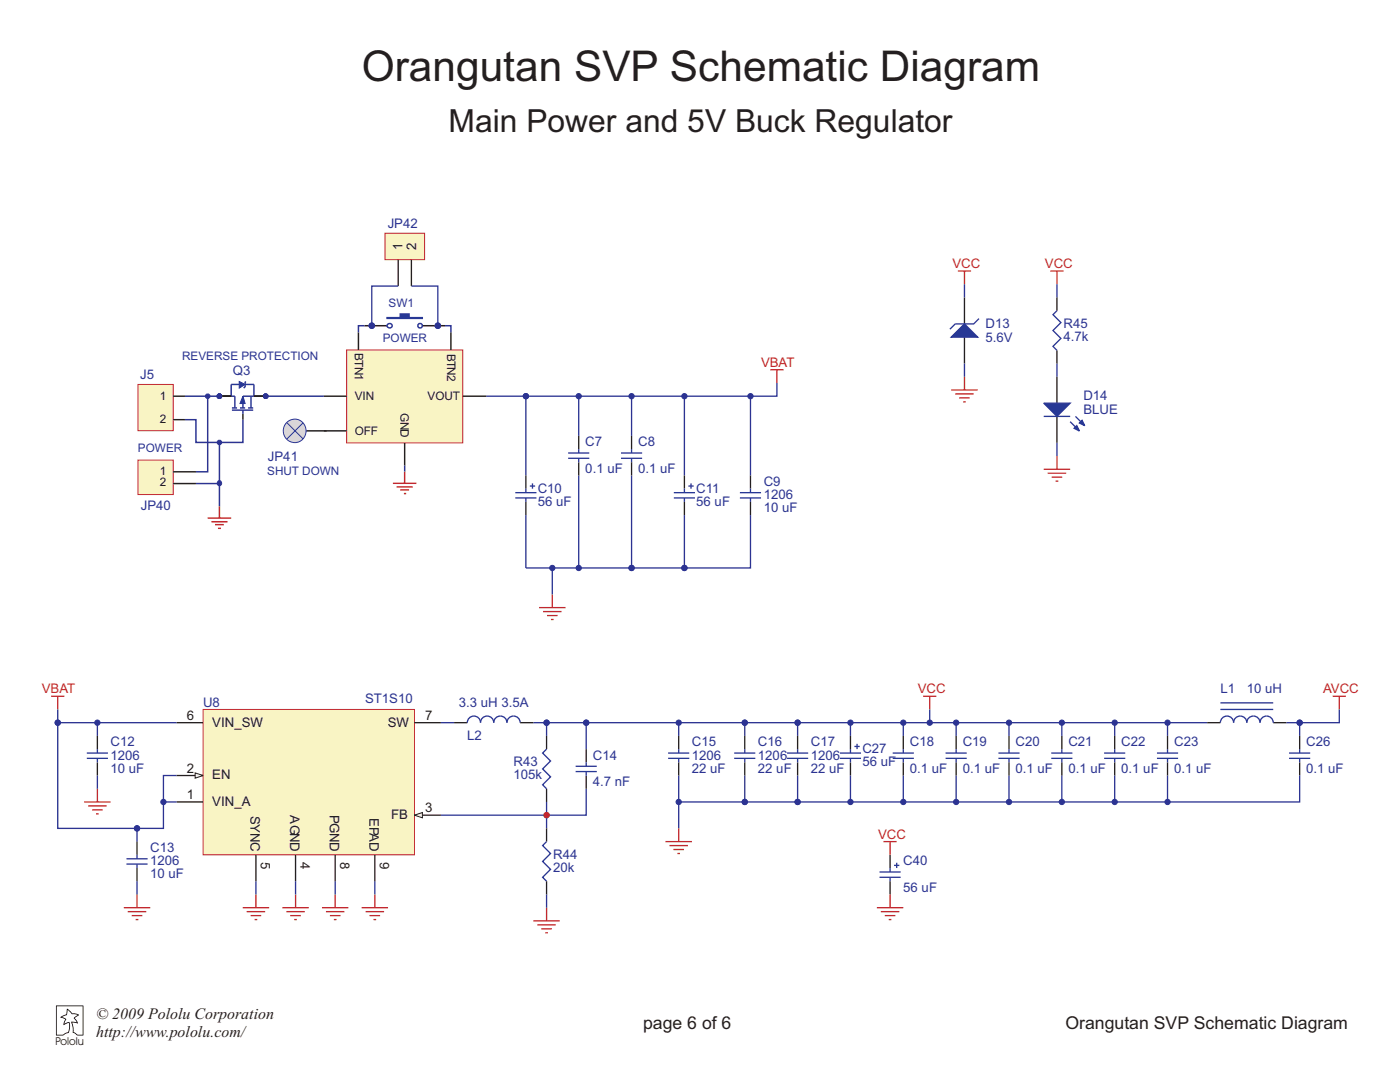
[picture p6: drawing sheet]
<svg xmlns="http://www.w3.org/2000/svg" width="279mm" height="216mm" viewBox="0 0 279 216" stroke-linecap="round" stroke-linejoin="round" font-family="sans-serif">
<path d="M148.6 144.2h10.6v2.6" fill="none" stroke="#2c3392" stroke-width=".26"/>
<circle cx="148.6" cy="144.2" r=".53" fill="#2c3392"/>
<circle cx="148.6" cy="144.2" r=".53" fill="none" stroke="#2c3392" stroke-width=".2"/>
<circle cx="159.2" cy="144.2" r=".53" fill="#2c3392"/>
<circle cx="159.2" cy="144.2" r=".53" fill="none" stroke="#2c3392" stroke-width=".2"/>
<path d="M159.2 154.7v5.3h-10.6" fill="none" stroke="#2c3392" stroke-width=".26"/>
<circle cx="159.2" cy="160" r=".53" fill="#2c3392"/>
<circle cx="159.2" cy="160" r=".53" fill="none" stroke="#2c3392" stroke-width=".2"/>
<circle cx="148.6" cy="160" r=".53" fill="#2c3392"/>
<circle cx="148.6" cy="160" r=".53" fill="none" stroke="#2c3392" stroke-width=".2"/>
<path d="M169.7 144.2v2.6" fill="none" stroke="#2c3392" stroke-width=".26"/>
<circle cx="169.7" cy="144.2" r=".53" fill="#2c3392"/>
<circle cx="169.7" cy="144.2" r=".53" fill="none" stroke="#2c3392" stroke-width=".2"/>
<path d="M180.3 144.2v2.6" fill="none" stroke="#2c3392" stroke-width=".26"/>
<circle cx="180.3" cy="144.2" r=".53" fill="#2c3392"/>
<circle cx="180.3" cy="144.2" r=".53" fill="none" stroke="#2c3392" stroke-width=".2"/>
<path d="M190.8 144.2v2.6" fill="none" stroke="#2c3392" stroke-width=".26"/>
<circle cx="190.8" cy="144.2" r=".53" fill="#2c3392"/>
<circle cx="190.8" cy="144.2" r=".53" fill="none" stroke="#2c3392" stroke-width=".2"/>
<path d="M201.4 144.2v2.6" fill="none" stroke="#2c3392" stroke-width=".26"/>
<circle cx="201.4" cy="144.2" r=".53" fill="#2c3392"/>
<circle cx="201.4" cy="144.2" r=".53" fill="none" stroke="#2c3392" stroke-width=".2"/>
<path d="M211.9 144.2v2.6" fill="none" stroke="#2c3392" stroke-width=".26"/>
<circle cx="211.9" cy="144.2" r=".53" fill="#2c3392"/>
<circle cx="211.9" cy="144.2" r=".53" fill="none" stroke="#2c3392" stroke-width=".2"/>
<path d="M256.7 144.2h2.7v2.6" fill="none" stroke="#2c3392" stroke-width=".26"/>
<circle cx="259.4" cy="144.2" r=".53" fill="#2c3392"/>
<circle cx="259.4" cy="144.2" r=".53" fill="none" stroke="#2c3392" stroke-width=".2"/>
<path d="M169.7 154.7v5.3" fill="none" stroke="#2c3392" stroke-width=".26"/>
<circle cx="169.7" cy="160" r=".53" fill="#2c3392"/>
<circle cx="169.7" cy="160" r=".53" fill="none" stroke="#2c3392" stroke-width=".2"/>
<path d="M180.3 154.7v5.3" fill="none" stroke="#2c3392" stroke-width=".26"/>
<circle cx="180.3" cy="160" r=".53" fill="#2c3392"/>
<circle cx="180.3" cy="160" r=".53" fill="none" stroke="#2c3392" stroke-width=".2"/>
<path d="M190.8 154.7v5.3" fill="none" stroke="#2c3392" stroke-width=".26"/>
<circle cx="190.8" cy="160" r=".53" fill="#2c3392"/>
<circle cx="190.8" cy="160" r=".53" fill="none" stroke="#2c3392" stroke-width=".2"/>
<path d="M201.4 154.7v5.3" fill="none" stroke="#2c3392" stroke-width=".26"/>
<circle cx="201.4" cy="160" r=".53" fill="#2c3392"/>
<circle cx="201.4" cy="160" r=".53" fill="none" stroke="#2c3392" stroke-width=".2"/>
<path d="M211.9 154.7v5.3" fill="none" stroke="#2c3392" stroke-width=".26"/>
<circle cx="211.9" cy="160" r=".53" fill="#2c3392"/>
<circle cx="211.9" cy="160" r=".53" fill="none" stroke="#2c3392" stroke-width=".2"/>
<path d="M184.2 138.9h2.7M185.5 138.9v2.7M266 138.9h2.6M267.3 138.9v2.7" fill="none" stroke="#c2262e" stroke-width=".26"/>
<path d="M185.5 141.6v2.6" fill="none" stroke="#2c3392" stroke-width=".26"/>
<circle cx="185.5" cy="144.2" r=".53" fill="#2c3392"/>
<circle cx="185.5" cy="144.2" r=".53" fill="none" stroke="#2c3392" stroke-width=".2"/>
<path d="M267.3 141.6v2.6h-7.9" fill="none" stroke="#2c3392" stroke-width=".26"/>
<circle cx="259.4" cy="144.2" r=".53" fill="#2c3392"/>
<circle cx="259.4" cy="144.2" r=".53" fill="none" stroke="#2c3392" stroke-width=".2"/>
<path d="M222.5 144.2v2.6" fill="none" stroke="#2c3392" stroke-width=".26"/>
<circle cx="222.5" cy="144.2" r=".53" fill="#2c3392"/>
<circle cx="222.5" cy="144.2" r=".53" fill="none" stroke="#2c3392" stroke-width=".2"/>
<path d="M233 144.2v2.6" fill="none" stroke="#2c3392" stroke-width=".26"/>
<circle cx="233" cy="144.2" r=".53" fill="#2c3392"/>
<circle cx="233" cy="144.2" r=".53" fill="none" stroke="#2c3392" stroke-width=".2"/>
<path d="M222.5 154.7v5.3" fill="none" stroke="#2c3392" stroke-width=".26"/>
<circle cx="222.5" cy="160" r=".53" fill="#2c3392"/>
<circle cx="222.5" cy="160" r=".53" fill="none" stroke="#2c3392" stroke-width=".2"/>
<path d="M233 154.7v5.3" fill="none" stroke="#2c3392" stroke-width=".26"/>
<circle cx="233" cy="160" r=".53" fill="#2c3392"/>
<circle cx="233" cy="160" r=".53" fill="none" stroke="#2c3392" stroke-width=".2"/>
<g fill="none" stroke="#c2262e" stroke-width=".26">
<path d="M19.4 157.4v2.6M16.8 160h5.3M17.6 160.8h3.7M18.4 161.6h2.1M19.2 162.4h.5M27.3 178.5v2.6M51.1 178.5v2.6M59 178.5v2.6M66.9 178.5v2.6M74.8 178.5v2.6M132.8 167.9h5.3M133.6 168.7h3.7"/>
<path d="M134.4 169.5h2.1M135.2 170.3h.5M135.4 165.3v2.6M24.7 181.1h5.3M25.5 181.9h3.7M26.3 182.7h2.1M27.1 183.5h.5M48.4 181.1h5.3M49.2 181.9h3.7M50 182.7h2.1M50.8 183.5h.5M56.3 181.1h5.3"/>
<path d="M57.1 181.9h3.7M57.9 182.7h2.1M58.7 183.5h.5M64.3 181.1h5.2M65 181.9h3.7M65.8 182.7h2.1M66.6 183.5h.6M72.2 181.1h5.2M73 181.9h3.7M73.7 182.7h2.2M74.5 183.5h.6M106.4 183.8h5.3"/>
<path d="M107.2 184.5h3.7M108 185.3h2.1M108.8 186.1h.5M109.1 181.1v2.7"/>
</g>
<path d="M32.6 160h2.7" fill="none" stroke="#2c3392" stroke-width=".26"/>
<circle cx="32.6" cy="160" r=".53" fill="#2c3392"/>
<circle cx="32.6" cy="160" r=".53" fill="none" stroke="#2c3392" stroke-width=".2"/>
<path d="M35.3 154.7h-2.7v10.6h-5.3v2.6" fill="none" stroke="#2c3392" stroke-width=".26"/>
<circle cx="27.3" cy="165.3" r=".53" fill="#2c3392"/>
<circle cx="27.3" cy="165.3" r=".53" fill="none" stroke="#2c3392" stroke-width=".2"/>
<path d="M35.3 144.2h-23.8v21.1h15.8" fill="none" stroke="#2c3392" stroke-width=".26"/>
<circle cx="27.3" cy="165.3" r=".53" fill="#2c3392"/>
<circle cx="27.3" cy="165.3" r=".53" fill="none" stroke="#2c3392" stroke-width=".2"/>
<circle cx="11.5" cy="144.2" r=".53" fill="#2c3392"/>
<circle cx="11.5" cy="144.2" r=".53" fill="none" stroke="#2c3392" stroke-width=".2"/>
<path d="M19.4 144.2v2.6" fill="none" stroke="#2c3392" stroke-width=".26"/>
<circle cx="19.4" cy="144.2" r=".53" fill="#2c3392"/>
<circle cx="19.4" cy="144.2" r=".53" fill="none" stroke="#2c3392" stroke-width=".2"/>
<path d="M19.4 154.7v2.7M88 144.2h2.6M106.4 144.2h2.7v2.6M27.3 175.8v2.7M51.1 175.8v2.7M59 175.8v2.7M66.9 175.8v2.7M74.8 175.8v2.7" fill="none" stroke="#2c3392" stroke-width=".26"/>
<circle cx="109.1" cy="144.2" r=".53" fill="#2c3392"/>
<circle cx="109.1" cy="144.2" r=".53" fill="none" stroke="#2c3392" stroke-width=".2"/>
<path d="M109.1 144.2h7.9v5.3M109.1 160v5.3" fill="none" stroke="#2c3392" stroke-width=".26"/>
<circle cx="109.1" cy="144.2" r=".53" fill="#2c3392"/>
<circle cx="109.1" cy="144.2" r=".53" fill="none" stroke="#2c3392" stroke-width=".2"/>
<circle cx="117" cy="144.2" r=".53" fill="#2c3392"/>
<circle cx="117" cy="144.2" r=".53" fill="none" stroke="#2c3392" stroke-width=".2"/>
<path d="M117 144.2h31.6v2.6" fill="none" stroke="#2c3392" stroke-width=".26"/>
<circle cx="117" cy="144.2" r=".53" fill="#2c3392"/>
<circle cx="117" cy="144.2" r=".53" fill="none" stroke="#2c3392" stroke-width=".2"/>
<circle cx="148.6" cy="144.2" r=".53" fill="#2c3392"/>
<circle cx="148.6" cy="144.2" r=".53" fill="none" stroke="#2c3392" stroke-width=".2"/>
<path d="M135.4 154.7v10.6M148.6 154.7v5.3h-13.2" fill="none" stroke="#2c3392" stroke-width=".26"/>
<circle cx="135.4" cy="160" r=".53" fill="#2c3392"/>
<circle cx="135.4" cy="160" r=".53" fill="none" stroke="#2c3392" stroke-width=".2"/>
<circle cx="148.6" cy="160" r=".53" fill="#2c3392"/>
<circle cx="148.6" cy="160" r=".53" fill="none" stroke="#2c3392" stroke-width=".2"/>
<path d="M117 157.4v5.3h-29" fill="none" stroke="#2c3392" stroke-width=".26"/>
<circle cx="109.1" cy="162.7" r=".53" fill="#2c3392"/>
<circle cx="109.1" cy="162.7" r=".53" fill="none" stroke="#2c3392" stroke-width=".2"/>
<circle cx="109.1" cy="162.7" r=".53" fill="#c2262e"/>
<circle cx="109.1" cy="162.7" r=".53" fill="none" stroke="#c2262e" stroke-width=".2"/>
<path d="M11.5 141.6v2.6M109.1 178.5v2.6" fill="none" stroke="#2c3392" stroke-width=".26"/>
<path d="M10.2 138.9h2.6M11.5 138.9v2.7" fill="none" stroke="#c2262e" stroke-width=".26"/>
<circle cx="11.5" cy="144.2" r=".53" fill="#2c3392"/>
<circle cx="11.5" cy="144.2" r=".53" fill="none" stroke="#2c3392" stroke-width=".2"/>
<path d="M135.4 144.2v2.6" fill="none" stroke="#2c3392" stroke-width=".26"/>
<circle cx="135.4" cy="144.2" r=".53" fill="#2c3392"/>
<circle cx="135.4" cy="144.2" r=".53" fill="none" stroke="#2c3392" stroke-width=".2"/>
<path d="M259.4 154.7v5.3h-100.2" fill="none" stroke="#2c3392" stroke-width=".26"/>
<circle cx="159.2" cy="160" r=".53" fill="#2c3392"/>
<circle cx="159.2" cy="160" r=".53" fill="none" stroke="#2c3392" stroke-width=".2"/>
<path d="M159.2 144.2h81.7" fill="none" stroke="#2c3392" stroke-width=".26"/>
<circle cx="159.2" cy="144.2" r=".53" fill="#2c3392"/>
<circle cx="159.2" cy="144.2" r=".53" fill="none" stroke="#2c3392" stroke-width=".2"/>
<path d="M40.5 141.6h42.2v29h-42.2z" fill-rule="evenodd" fill="#f9f4c4"/>
<path d="M40.5 141.6h42.2v29h-42.2z" fill="none" stroke="#c2262e" stroke-width=".2"/>
<path d="M35.3 144.2h5.2M35.3 154.7h5.2M59 170.6v5.2" fill="none" stroke="#231f20" stroke-width=".26"/>
<path d="M38.9 154.2l1.6 .5-1.6 .6z" fill="#f9f7e9"/>
<path d="M38.9 154.2l1.6 .5-1.6 .6z" fill="none" stroke="#231f20" stroke-width=".2"/>
<path d="M82.7 162.7h5.3" fill="none" stroke="#231f20" stroke-width=".26"/>
<path d="M82.7 162.7l1.6-.6v1.1z" fill="#f9f7e9"/>
<path d="M82.7 162.7l1.6-.6v1.1z" fill="none" stroke="#231f20" stroke-width=".2"/>
<g fill="none" stroke="#231f20" stroke-width=".26">
<path d="M19.4 146.8v2.7M19.4 152.1v2.6M82.7 144.2h5.3M90.6 144.2h2.7M103.8 144.2h2.6M109.1 146.8v2.7M109.1 157.4v2.6M117 149.5v2.6M117 154.7v2.7M135.4 146.8v2.7M135.4 152.1v2.6M148.6 146.8v2.7"/>
<path d="M148.6 152.1v2.6M159.2 146.8v2.7M159.2 152.1v2.6M169.7 146.8v2.7M169.7 152.1v2.6M180.3 146.8v2.7M180.3 152.1v2.6M190.8 146.8v2.7M190.8 152.1v2.6M201.4 146.8v2.7M201.4 152.1v2.6M211.9 146.8v2.7"/>
<path d="M211.9 152.1v2.6M222.5 146.8v2.7M222.5 152.1v2.6M233 146.8v2.7M233 152.1v2.6M240.9 144.2h2.7M254.1 144.2h2.6M259.4 146.8v2.7M259.4 152.1v2.6M27.3 167.9v2.7M27.3 173.2v2.6M35.3 160h5.2"/>
<path d="M51.1 170.6v5.2M66.9 170.6v5.2M74.8 170.6v5.2M109.1 165.3v2.6M109.1 175.8v2.7M177.6 170.6v2.6M177.6 175.8v2.7"/>
</g>
<g fill="none" stroke="#273895" stroke-width=".26">
<path d="M17.3 150.3h4.2M17.3 151.3h4.2M19.4 149.5v.8M19.4 151.3v.8M93.3 144.2a1.32 1.32 0 0 1 1.3-1.3 1.32 1.32 0 0 1 1.3 1.3 1.32 1.32 0 0 1 1.3-1.3 1.32 1.32 0 0 1 1.3 1.3 1.32 1.32 0 0 1 1.4-1.3 1.32 1.32 0 0 1 1.3 1.3 1.32 1.32 0 0 1 1.3-1.3 1.32 1.32 0 0 1 1.3 1.3M109.1 149.5l-.8 .8 1.6 1.5-1.6 1.6 1.6 1.6-1.6 1.6 .8 .8M114.9 152.9h4.2M114.9 154h4.2M117 152.1v.8M117 154v.7M133.3 150.3h4.3M133.3 151.3h4.3"/>
<path d="M135.4 149.5v.8M135.4 151.3v.8M146.5 150.3h4.2M146.5 151.3h4.2M148.6 149.5v.8M148.6 151.3v.8M157.1 150.3h4.2M157.1 151.3h4.2M159.2 149.5v.8M159.2 151.3v.8M167.6 150.3h4.2M167.6 151.3h4.2"/>
<path d="M169.7 149.5v.8M169.7 151.3v.8M170.5 148.9h1.1M171 148.4v1.1M178.2 150.3h4.2M178.2 151.3h4.2M180.3 149.5v.8M180.3 151.3v.8M188.7 150.3h4.2M188.7 151.3h4.2M190.8 149.5v.8M190.8 151.3v.8"/>
<path d="M199.3 150.3h4.2M199.3 151.3h4.2M201.4 149.5v.8M201.4 151.3v.8M209.8 150.3h4.2M209.8 151.3h4.2M211.9 149.5v.8M211.9 151.3v.8M220.4 150.3h4.2M220.4 151.3h4.2M222.5 149.5v.8M222.5 151.3v.8"/>
<path d="M230.9 150.3h4.2M230.9 151.3h4.2M233 149.5v.8M233 151.3v.8M243.6 144.2a1.32 1.32 0 0 1 1.3-1.3 1.32 1.32 0 0 1 1.3 1.3 1.32 1.32 0 0 1 1.3-1.3 1.32 1.32 0 0 1 1.3 1.3 1.32 1.32 0 0 1 1.3-1.3 1.32 1.32 0 0 1 1.4 1.3 1.32 1.32 0 0 1 1.3-1.3 1.32 1.32 0 0 1 1.3 1.3M243.6 141.6h10.5M243.6 140.2h10.5M257.3 150.3h4.2M257.3 151.3h4.2M259.4 149.5v.8M259.4 151.3v.8M25.2 171.4h4.3"/>
<path d="M25.2 172.4h4.3M27.3 170.6v.8M27.3 172.4v.8M109.1 167.9l-.8 .8 1.6 1.6-1.6 1.6 1.6 1.6-1.6 1.6 .8 .7M175.5 174h4.2M175.5 175.1h4.2M177.6 173.2v.8M177.6 175.1v.7M178.4 172.7h1.1M179 172.2v1"/>
</g>
<path d="M176.3 167.9h2.7M177.6 167.9v2.7M177.6 178.5v2.6M175 181.1h5.3M175.8 181.9h3.7M176.6 182.7h2.1M177.4 183.5h.5" fill="none" stroke="#c2262e" stroke-width=".26"/>
<path d="M97 79.1h7.9v15.8" fill="none" stroke="#2c3392" stroke-width=".26"/>
<circle cx="104.9" cy="79.1" r=".53" fill="#2c3392"/>
<circle cx="104.9" cy="79.1" r=".53" fill="none" stroke="#2c3392" stroke-width=".2"/>
<path d="M153.7 73.8h2.7M155 73.8v2.6M110.2 118.6v2.6M107.6 121.2h5.3M108.4 122h3.7M109.2 122.8h2.1M110 123.6h.5" fill="none" stroke="#c2262e" stroke-width=".26"/>
<path d="M115.5 79.1v7.9M104.9 102.8v10.5" fill="none" stroke="#2c3392" stroke-width=".26"/>
<circle cx="115.5" cy="79.1" r=".53" fill="#2c3392"/>
<circle cx="115.5" cy="79.1" r=".53" fill="none" stroke="#2c3392" stroke-width=".2"/>
<path d="M126 79.1v7.9" fill="none" stroke="#2c3392" stroke-width=".26"/>
<circle cx="126" cy="79.1" r=".53" fill="#2c3392"/>
<circle cx="126" cy="79.1" r=".53" fill="none" stroke="#2c3392" stroke-width=".2"/>
<path d="M126 94.9v18.4h-21.1" fill="none" stroke="#2c3392" stroke-width=".26"/>
<circle cx="126" cy="113.3" r=".53" fill="#2c3392"/>
<circle cx="126" cy="113.3" r=".53" fill="none" stroke="#2c3392" stroke-width=".2"/>
<path d="M115.5 94.9v18.4" fill="none" stroke="#2c3392" stroke-width=".26"/>
<circle cx="115.5" cy="113.3" r=".53" fill="#2c3392"/>
<circle cx="115.5" cy="113.3" r=".53" fill="none" stroke="#2c3392" stroke-width=".2"/>
<path d="M110.2 113.3v5.3" fill="none" stroke="#2c3392" stroke-width=".26"/>
<circle cx="110.2" cy="113.3" r=".53" fill="#2c3392"/>
<circle cx="110.2" cy="113.3" r=".53" fill="none" stroke="#2c3392" stroke-width=".2"/>
<path d="M136.6 79.1v15.8" fill="none" stroke="#2c3392" stroke-width=".26"/>
<circle cx="136.6" cy="79.1" r=".53" fill="#2c3392"/>
<circle cx="136.6" cy="79.1" r=".53" fill="none" stroke="#2c3392" stroke-width=".2"/>
<path d="M136.6 102.8v10.5h-10.6" fill="none" stroke="#2c3392" stroke-width=".26"/>
<circle cx="136.6" cy="113.3" r=".53" fill="#2c3392"/>
<circle cx="136.6" cy="113.3" r=".53" fill="none" stroke="#2c3392" stroke-width=".2"/>
<circle cx="126" cy="113.3" r=".53" fill="#2c3392"/>
<circle cx="126" cy="113.3" r=".53" fill="none" stroke="#2c3392" stroke-width=".2"/>
<path d="M155 76.4v2.7h-50.1" fill="none" stroke="#2c3392" stroke-width=".26"/>
<circle cx="104.9" cy="79.1" r=".53" fill="#2c3392"/>
<circle cx="104.9" cy="79.1" r=".53" fill="none" stroke="#2c3392" stroke-width=".2"/>
<path d="M149.8 79.1v15.8" fill="none" stroke="#2c3392" stroke-width=".26"/>
<circle cx="149.8" cy="79.1" r=".53" fill="#2c3392"/>
<circle cx="149.8" cy="79.1" r=".53" fill="none" stroke="#2c3392" stroke-width=".2"/>
<path d="M149.8 102.8v10.5h-13.2" fill="none" stroke="#2c3392" stroke-width=".26"/>
<circle cx="136.6" cy="113.3" r=".53" fill="#2c3392"/>
<circle cx="136.6" cy="113.3" r=".53" fill="none" stroke="#2c3392" stroke-width=".2"/>
<path d="M104.9 94.9v2.6M115.5 87v2.6M115.5 92.2v2.7M126 87v2.6M126 92.2v2.7M136.6 94.9v2.6M149.8 94.9v2.6M104.9 100.1v2.7M136.6 100.1v2.7M149.8 100.1v2.7" fill="none" stroke="#231f20" stroke-width=".26"/>
<g fill="none" stroke="#273895" stroke-width=".26">
<path d="M102.8 98.3h4.3M102.8 99.4h4.3M104.9 97.5v.8M104.9 99.4v.7M105.7 97h1.1M106.3 96.5v1M113.4 90.4h4.2M113.4 91.4h4.2M115.5 89.6v.8M115.5 91.4v.8M123.9 90.4h4.3M123.9 91.4h4.3"/>
<path d="M126 89.6v.8M126 91.4v.8M134.5 98.3h4.2M134.5 99.4h4.2M136.6 97.5v.8M136.6 99.4v.7M137.4 97h1M137.9 96.5v1M147.7 98.3h4.2M147.7 99.4h4.2M149.8 97.5v.8M149.8 99.4v.7"/>
</g>
<path d="M46.9 79.1v2.3M47.7 76.7h-1.6v2.4M48.9 76.7h1.8M50.1 79.1v2.3M50.7 79.1h-2.2v2.3M46.3 81.8h4.2M46.3 81.4h1M47.9 81.4h1M48.5 81.8v.8M49.5 81.4h1" fill="none" stroke="#273895" stroke-width=".29"/>
<path d="M43.8 79.1h2.3M50.7 79.1h2.3M48.5 82.6v1.1" fill="none" stroke="#231f20" stroke-width=".29"/>
<path d="M48.5 79.1l.4 1.4h-1z" fill="#273895"/>
<path d="M48.5 79.1l.4 1.4h-1z" fill="none" stroke="#273895" stroke-width=".2"/>
<path d="M46.1 79.1h.8M50.7 76.7v2.4" fill="none" stroke="#273895" stroke-width=".29"/>
<path d="M47.7 76.1l1.2 .6-1.2 .7z" fill="#273895"/>
<path d="M47.7 76.1l1.2 .6-1.2 .7z" fill="none" stroke="#273895" stroke-width=".2"/>
<path d="M49.1 76.1l-.2 .2v.9l-.3 .2" fill="none" stroke="#273895" stroke-width=".29"/>
<path d="M43.8 79.1h2.3M50.7 79.1h2.3" fill="none" stroke="#231f20" stroke-width=".29"/>
<circle cx="43.8" cy="79.1" r=".45" fill="#2c3392"/>
<circle cx="43.8" cy="79.1" r=".45" fill="none" stroke="#2c3392" stroke-width=".2"/>
<circle cx="53" cy="79.1" r=".45" fill="#2c3392"/>
<circle cx="53" cy="79.1" r=".45" fill="none" stroke="#2c3392" stroke-width=".2"/>
<circle cx="43.8" cy="79.1" r=".45" fill="#2c3392"/>
<circle cx="43.8" cy="79.1" r=".45" fill="none" stroke="#2c3392" stroke-width=".2"/>
<circle cx="53" cy="79.1" r=".45" fill="#2c3392"/>
<circle cx="53" cy="79.1" r=".45" fill="none" stroke="#2c3392" stroke-width=".2"/>
<circle cx="53" cy="79.1" r=".45" fill="#2c3392"/>
<circle cx="53" cy="79.1" r=".45" fill="none" stroke="#2c3392" stroke-width=".2"/>
<circle cx="43.8" cy="79.1" r=".45" fill="#2c3392"/>
<circle cx="43.8" cy="79.1" r=".45" fill="none" stroke="#2c3392" stroke-width=".2"/>
<circle cx="43.8" cy="79.1" r=".45" fill="#2c3392"/>
<circle cx="43.8" cy="79.1" r=".45" fill="none" stroke="#2c3392" stroke-width=".2"/>
<path d="M27.5 76.7h7.1v9.2h-7.1z" fill-rule="evenodd" fill="#f9f4c4"/>
<path d="M27.5 76.7h7.1v9.2h-7.1z" fill="none" stroke="#c2262e" stroke-width=".2"/>
<path d="M34.6 79.1h2.3M34.6 83.7h2.3" fill="none" stroke="#231f20" stroke-width=".29"/>
<path d="M36.9 79.1h6.9" fill="none" stroke="#2c3392" stroke-width=".29"/>
<circle cx="43.8" cy="79.1" r=".45" fill="#2c3392"/>
<circle cx="43.8" cy="79.1" r=".45" fill="none" stroke="#2c3392" stroke-width=".2"/>
<path d="M53 79.1h11.6" fill="none" stroke="#2c3392" stroke-width=".25"/>
<circle cx="53" cy="79.1" r=".45" fill="#2c3392"/>
<circle cx="53" cy="79.1" r=".45" fill="none" stroke="#2c3392" stroke-width=".2"/>
<path d="M41.4 103.4h4.7M42.2 104.1h3.2M42.9 104.7h1.8M43.5 105.4h.6M43.8 101v2.4" fill="none" stroke="#c2262e" stroke-width=".29"/>
<path d="M36.9 83.7h2.2v4.6h9.4v-4.6" fill="none" stroke="#2c3392" stroke-width=".29"/>
<path d="M27.5 91.8h7.1v6.9h-7.1z" fill-rule="evenodd" fill="#f9f4c4"/>
<path d="M27.5 91.8h7.1v6.9h-7.1z" fill="none" stroke="#c2262e" stroke-width=".2"/>
<path d="M34.6 94.1h4.5M34.6 96.5h4.5" fill="none" stroke="#231f20" stroke-width=".29"/>
<path d="M43.8 88.3v12.7" fill="none" stroke="#2c3392" stroke-width=".29"/>
<circle cx="43.8" cy="88.3" r=".45" fill="#2c3392"/>
<circle cx="43.8" cy="88.3" r=".45" fill="none" stroke="#2c3392" stroke-width=".2"/>
<path d="M39.1 96.5h4.7" fill="none" stroke="#2c3392" stroke-width=".29"/>
<circle cx="43.8" cy="96.4" r=".48" fill="#2c3392"/>
<circle cx="43.8" cy="96.4" r=".48" fill="none" stroke="#2c3392" stroke-width=".2"/>
<path d="M41.4 79.1v15h-2.3" fill="none" stroke="#2c3392" stroke-width=".29"/>
<circle cx="41.4" cy="79.1" r=".45" fill="#2c3392"/>
<circle cx="41.4" cy="79.1" r=".45" fill="none" stroke="#2c3392" stroke-width=".2"/>
<path d="M72.7 65h4.5M84.3 65h4.5" fill="none" stroke="#231f20" stroke-width=".29"/>
<path d="M77.2 63.4h2.7v-.8h1.7v.8h2.7v.1h-7.1z" fill-rule="evenodd" fill="#273895"/>
<g fill="none" stroke="#273895" stroke-width=".29">
<path d="M77.2 63.4h2.7v-.8h1.7v.8h2.7v.1h-7.1z"/>
<circle cx="77.8" cy="65" r=".47"/>
<circle cx="83.8" cy="65" r=".45"/>
</g>
<path d="M61.1 86h4.1" fill="none" stroke="#231f20" stroke-width=".22"/>
<circle cx="58.8" cy="86" r="2.3" fill="#d8d8d8"/>
<g fill="none" stroke="#273895" stroke-width=".2">
<path d="M57.3 84.4l3.2 3.2M60.5 84.4l-3.2 3.2"/>
<circle cx="58.8" cy="86" r="2.3"/>
</g>
<path d="M69.2 69.8h23.2v18.6h-23.2z" fill-rule="evenodd" fill="#f9f4c4"/>
<path d="M69.2 69.8h23.2v18.6h-23.2z" fill="none" stroke="#c2262e" stroke-width=".2"/>
<path d="M64.6 79.1h4.6M92.4 79.1h4.6M64.6 86h4.6M80.8 88.4v4.5" fill="none" stroke="#231f20" stroke-width=".29"/>
<path d="M71.5 66.3v3.5M90 66.3v3.5" fill="none" stroke="#231f20" stroke-width=".25"/>
<path d="M72.7 65h-1.2v1.3M88.8 65h1.2v1.3M80.8 92.9v1.2" fill="none" stroke="#2c3392" stroke-width=".29"/>
<path d="M78.4 96.4h4.7M79.1 97.2h3.3M79.9 97.8h1.7M80.6 98.5h.5M80.8 94.1v2.3" fill="none" stroke="#c2262e" stroke-width=".29"/>
<circle cx="87.4" cy="65" r=".53" fill="#2c3392"/>
<circle cx="87.4" cy="65" r=".53" fill="none" stroke="#2c3392" stroke-width=".26"/>
<circle cx="74.2" cy="65" r=".53" fill="#2c3392"/>
<circle cx="74.2" cy="65" r=".53" fill="none" stroke="#2c3392" stroke-width=".26"/>
<path d="M76.8 46.5h7.9v5.3h-7.9z" fill-rule="evenodd" fill="#f9f4c4"/>
<path d="M76.8 46.5h7.9v5.3h-7.9z" fill="none" stroke="#c2262e" stroke-width=".2"/>
<path d="M79.5 51.8v5.3M82.1 51.8v5.3" fill="none" stroke="#231f20" stroke-width=".26"/>
<path d="M79.5 57.1h-5.3v7.9" fill="none" stroke="#2c3392" stroke-width=".26"/>
<circle cx="74.2" cy="65" r=".53" fill="#2c3392"/>
<circle cx="74.2" cy="65" r=".53" fill="none" stroke="#2c3392" stroke-width=".2"/>
<path d="M82.1 57.1h5.3v7.9" fill="none" stroke="#2c3392" stroke-width=".26"/>
<circle cx="87.4" cy="65" r=".53" fill="#2c3392"/>
<circle cx="87.4" cy="65" r=".53" fill="none" stroke="#2c3392" stroke-width=".2"/>
<path d="M209.6 54.1h2.7M210.9 54.1v2.6M208.3 93.6h5.3M209.1 94.4h3.7M209.9 95.2h2.1M210.7 96h.5M210.9 91v2.6" fill="none" stroke="#c2262e" stroke-width=".26"/>
<path d="M210.9 56.7v2.7M210.9 72.5v2.7M210.9 88.4v2.6" fill="none" stroke="#2c3392" stroke-width=".26"/>
<path d="M210.9 75.2v5.3M210.9 83.1v5.3" fill="none" stroke="#231f20" stroke-width=".26"/>
<path d="M208.3 80.5h5.3l-2.7 2.6z" fill="#273895"/>
<path d="M208.3 80.5h5.3l-2.7 2.6zM213.6 84.1l1.8 1.9" fill="none" stroke="#273895" stroke-width=".26"/>
<path d="M214.4 85.5l.5-.6 .5 1.1z" fill="#273895"/>
<path d="M214.9 84.9l.5 1.1-1-.5z" fill="none" stroke="#273895" stroke-width=".26"/>
<path d="M215.4 84.4l.5-.5 .6 1z" fill="#273895"/>
<path d="M210.9 62l-.8 .8 1.6 1.6-1.6 1.5 1.6 1.6-1.6 1.6 .8 .8M208.3 83.1h5.3M214.6 83.1l1.9 1.8M215.4 84.4l.5-.5 .6 1z" fill="none" stroke="#273895" stroke-width=".26"/>
<path d="M192.5 59.4v5.2M210.9 59.4v2.6M192.5 67.3v5.2M210.9 69.9v2.6" fill="none" stroke="#231f20" stroke-width=".26"/>
<path d="M191.2 54.1h2.6M192.5 54.1v2.6M189.8 77.8h5.3M190.6 78.6h3.7M191.4 79.4h2.1M192.5 75.2v2.6M192.2 80.2h.5" fill="none" stroke="#c2262e" stroke-width=".26"/>
<path d="M192.5 56.7v2.7M192.5 72.5v2.7" fill="none" stroke="#2c3392" stroke-width=".26"/>
<path d="M192.5 64.6l2.6 2.7h-5.3z" fill="#273895"/>
<path d="M192.5 64.6l2.6 2.7h-5.3zM195.4 63.6l-1.1 1h-3.7l-1 1.1" fill="none" stroke="#273895" stroke-width=".26"/>
<path d="M11.3 200.8v5.7h1.2l.4-.3a1.06 1.06 0 0 0 .9-1.4l-.1-.7-1 .4v-.5l.3-.6-.9-.4 .6-.4a.76 .76 0 0 0 .6-1l.1-.3 .2 .1a1.77 1.77 0 0 0 1.7 .9l.5 .2-.9 .7 .5 .6 .1 .4-1.1-.2 .3 1v1l.9 .5h.9v-5.7zM11.2 200.7h5.4v5.9h-1.2l-.9-.5v-1l-.3-1.1 .1-.1 1 .1-.6-.8 .8-.7-.5-.1a.88 .88 0 0 1-1.1-.6l-.4-.3v.2a.78 .78 0 0 1-.6 1l-.6 .3 .9 .4-.4 .9 1-.4a2.42 2.42 0 0 1-.1 2.2l-1.2 .5-1.3-.1z" fill="#000"/>
<text font-size="8.5" fill="#231f20" x="72.2" y="16.2">Orangutan SVP Schematic Diagram</text>
<text font-size="6.3" fill="#231f20" x="89.5" y="26.4">Main Power and 5V Buck Regulator</text>
<g font-size="3.5" fill="#231f20">
<text x="128.3" y="205.4">page 6 of 6</text>
<text x="212.6" y="205.4">Orangutan SVP Schematic Diagram</text>
</g>
<g font-size="3.2" fill="#231f20">
<text x="19.2" y="203.3">© 2009 Pololu Corporation</text>
<text x="19.2" y="206.8">http://www.pololu.com/</text>
</g>
<g font-size="2.6" fill="#2c3392">
<text x="77.4" y="45.5">JP42</text>
<text x="196.7" y="65.4">D13</text>
<text x="212.3" y="65.4">R45</text>
<text x="196.7" y="68.3">5.6V</text>
<text x="212.3" y="68">4.7k</text>
<text x="28" y="75.5">J5</text>
<text x="46.5" y="74.8">Q3</text>
<text x="216.2" y="79.9">D14</text>
<text x="216.2" y="82.5">BLUE</text>
<text x="116.8" y="89">C7</text>
<text x="127.4" y="89">C8</text>
<text x="53.5" y="92">JP41</text>
<text x="116.8" y="94.3">0.1 uF</text>
<text x="127.4" y="94.3">0.1 uF</text>
<text x="28.1" y="101.8">JP40</text>
<text x="107.3" y="98.3">C10</text>
<text x="107.3" y="100.9">56 uF</text>
<text x="139" y="98.3">C11</text>
<text x="139" y="100.9">56 uF</text>
<text x="152.4" y="97">C9</text>
<text x="152.4" y="99.6">1206</text>
<text x="152.4" y="102.2">10 uF</text>
<text x="40.5" y="141">U8</text>
<text x="72.9" y="140.4">ST1S10</text>
<text x="91.6" y="141">3.3 uH 3.5A</text>
<text x="243.6" y="138.4">L1</text>
<text x="248.8" y="138.4">10 uH</text>
<text x="22.1" y="148.9">C12</text>
<text x="93.3" y="147.6">L2</text>
<text x="138.1" y="148.9">C15</text>
<text x="151.3" y="148.9">C16</text>
<text x="161.8" y="148.9">C17</text>
<text x="181.6" y="148.9">C18</text>
<text x="192.1" y="148.9">C19</text>
<text x="202.7" y="148.9">C20</text>
<text x="213.2" y="148.9">C21</text>
<text x="223.8" y="148.9">C22</text>
<text x="234.3" y="148.9">C23</text>
<text x="260.7" y="148.9">C26</text>
<text x="22.1" y="154.2">10 uF</text>
<text x="22.1" y="151.6">1206</text>
<text x="102.5" y="155.5">105k</text>
<text x="102.5" y="152.9">R43</text>
<text x="118.3" y="151.6">C14</text>
<text x="138.1" y="154.2">22 uF</text>
<text x="138.1" y="151.6">1206</text>
<text x="151.3" y="154.2">22 uF</text>
<text x="151.3" y="151.6">1206</text>
<text x="161.8" y="154.2">22 uF</text>
<text x="161.8" y="151.6">1206</text>
<text x="172.1" y="150.2">C27</text>
<text x="172.1" y="152.9">56 uF</text>
<text x="181.6" y="154.2">0.1 uF</text>
<text x="192.1" y="154.2">0.1 uF</text>
<text x="202.7" y="154.2">0.1 uF</text>
<text x="213.2" y="154.2">0.1 uF</text>
<text x="223.8" y="154.2">0.1 uF</text>
<text x="234.3" y="154.2">0.1 uF</text>
<text x="260.7" y="154.2">0.1 uF</text>
<text x="118.3" y="156.8">4.7 nF</text>
<text x="30" y="170">C13</text>
<text x="30" y="172.7">1206</text>
<text x="110.4" y="174">20k</text>
<text x="110.4" y="171.3">R44</text>
<text x="180.3" y="172.7">C40</text>
<text x="30" y="175.3">10 uF</text>
<text x="180.3" y="177.9">56 uF</text>
</g>
<g font-size="2.6" fill="#231f20">
<text x="80.3" y="49.9" transform="rotate(-90 80.3 49.9)">1</text>
<text x="83.1" y="49.9" transform="rotate(-90 83.1 49.9)">2</text>
<text x="37.3" y="143.6">6</text>
<text x="84.8" y="143.6">7</text>
<text x="42.4" y="145">VIN_SW</text>
<text x="77.4" y="145">SW</text>
<text x="37.3" y="154.2">2</text>
<text x="42.4" y="155.5">EN</text>
<text x="37.3" y="159.5">1</text>
<text x="42.4" y="160.8">VIN_A</text>
<text x="50" y="162.9" transform="rotate(90 50 162.9)">SYNC</text>
<text x="57.9" y="162.6" transform="rotate(90 57.9 162.6)">AGND</text>
<text x="65.8" y="162.7" transform="rotate(90 65.8 162.7)">PGND</text>
<text x="73.7" y="163.2" transform="rotate(90 73.7 163.2)">EPAD</text>
<text x="78.1" y="163.4">FB</text>
<text x="84.8" y="162.1">3</text>
<text x="52.1" y="172" transform="rotate(90 52.1 172)">5</text>
<text x="60" y="172" transform="rotate(90 60 172)">4</text>
<text x="67.9" y="172" transform="rotate(90 67.9 172)">8</text>
<text x="75.8" y="172" transform="rotate(90 75.8 172)">9</text>
</g>
<g font-size="2.6" fill="#c2262e">
<text x="190.1" y="53.5">VCC</text>
<text x="208.5" y="53.5">VCC</text>
<text x="151.9" y="73.2">VBAT</text>
<text x="8.3" y="138.4">VBAT</text>
<text x="183.1" y="138.4">VCC</text>
<text x="264" y="138.4">AVCC</text>
<text x="175.2" y="167.4">VCC</text>
</g>
<g font-size="2.3" fill="#2c3392">
<text x="77.5" y="61.3">SW1</text>
<text x="36.3" y="71.8">REVERSE PROTECTION</text>
<text x="76.4" y="68.3">POWER</text>
<text x="27.5" y="90.2">POWER</text>
<text x="53.3" y="94.7">SHUT DOWN</text>
</g>
<g font-size="2.3" fill="#231f20">
<text x="70.8" y="70.4" transform="rotate(90 70.8 70.4)">BTN1</text>
<text x="89.3" y="70.5" transform="rotate(90 89.3 70.5)">BTN2</text>
<text x="31.9" y="79.8">1</text>
<text x="70.8" y="79.8">VIN</text>
<text x="80" y="82.5" transform="rotate(90 80 82.5)">GND</text>
<text x="85.3" y="79.8">VOUT</text>
<text x="31.9" y="84.5">2</text>
<text x="70.8" y="86.7">OFF</text>
<text x="31.9" y="94.9">1</text>
<text x="31.9" y="97.1">2</text>
</g>
<text font-size="2.2" fill="#231f20" x="11.1" y="208.4">Pololu</text>
</svg>
